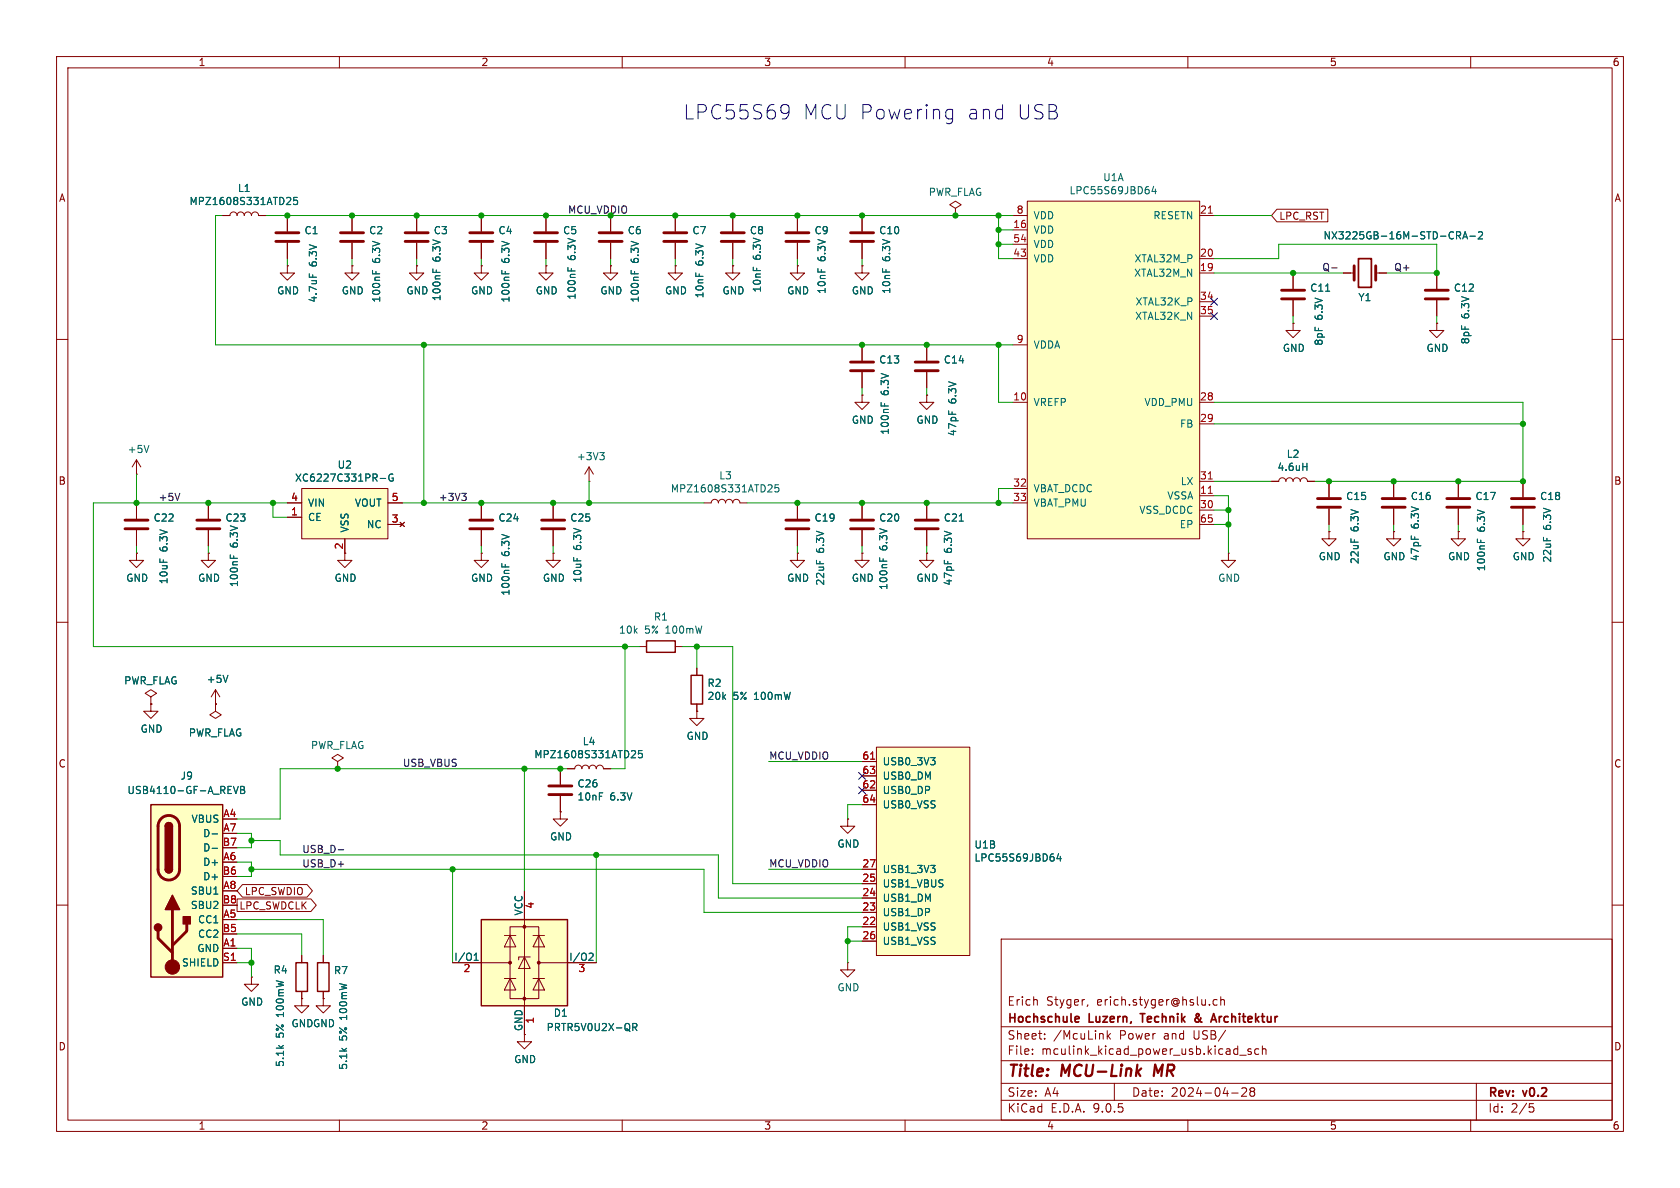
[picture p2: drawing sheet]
<svg xmlns="http://www.w3.org/2000/svg" width="297mm" height="210mm" viewBox="0 0 297 210" stroke-linecap="round" stroke-linejoin="round" font-family="sans-serif">
<g fill="none" stroke="#840000" stroke-width=".18">
<path d="M10 10h277v190h-277zM12 12h273v186h-273zM60 10v2M110 10v2M160 10v2M210 10v2M260 10v2M50.8 38.1v2.8M62.2 38.1v2.8M152.4 38.1v2.8M168.9 36.8l1-.6-1-.6-1 .6 1 .6v1.3M168.9 38.1h.1"/>
<path d="M50.8 47v1.3h1.3l-1.3 1.2-1.3-1.2h1.3M50.8 47h.1M50.8 42.9v2.8M62.2 47v1.3h1.3l-1.3 1.2-1.2-1.2h1.2M62.2 47h.1M62.2 42.9v2.8M152.4 47v1.3h1.3l-1.3 1.2-1.3-1.2h1.3M152.4 47h.1M152.4 42.9v2.8M10 60h2M163.8 69.9v1.2h1.3l-1.3 1.3-1.2-1.3h1.2M163.8 69.9h.1"/>
<path d="M285 60h2M24.1 97.8v1.3h1.3l-1.3 1.2-1.2-1.2h1.2M24.1 97.8h.1M141 97.8v1.3h1.2l-1.2 1.2-1.3-1.2h1.3M141 97.8h.1M141 88.9v2.8M141 93.7v2.8M152.4 97.8v1.3h1.3l-1.3 1.2-1.3-1.2h1.3M152.4 97.8h.1M152.4 88.9v2.8M152.4 93.7v2.8M163.8 97.8v1.3h1.3l-1.3 1.2-1.2-1.2h1.2"/>
<path d="M163.8 97.8h.1M163.8 88.9v2.8M163.8 93.7v2.8M10 110h2M285 110h2M10 160h2M177 166h108v32h-108zM183.3 176.8l.1 .9M192.3 177.6l-.1 .3M215.2 176.8l-.5-.1-.2 .3v.4l.1 .2h.6M215.8 176.8l.2-.1 .4 .1 .1 .9M215.8 176.2v1.5"/>
<path d="M285 160h2M60 198v2M110 198v2M160 198v2M177 194.5h108M177 191.5h108M177 187.5h108M177 181.5h108M182.5 186.3v.1M182.5 185.5v.1M184.7 183.6v.1M184.7 182.8v.1"/>
<path d="M195.7 182.2v1.5M195.9 183.1l.4 .6M196.3 182.7l-.6 .6M197 191.5v3M210 198v2M217.7 193.2h1.2M219.2 186.5h1.1M219.5 192.4l.6-.1 .2 .1 .1 .3-.9 1.1h.9M221.2 185.5l-.4-.1-.2 .2 .1 .2 .5 .2v.3h-.6M221.2 192.9l-.2-.2 .2-.4 .5 .1 .1 .2-.3 .3M221.2 192.9l-.2 .3v.5l.2 .1 .5-.1 .1-.2-.1-.4-.2-.2M221.2 192.9h.3"/>
<path d="M222.5 185.5l-.4-.1-.3 .3v.4l.2 .2h.5M223.2 185.5l.2-.1 .3 .1 .1 .9M223.2 184.9v1.5M260 198v2M261 191.5v6.5M270.4 195.1h.7M270.5 195.7h.4l.3 .3-.2 .5-.5 .1"/>
</g>
<path d="M204.2 188.2l-.2 2" fill="none" stroke="#840000" stroke-width=".4"/>
<path d="M190.3 179.7l.4 .1 .1 .2-.7 .2M201.6 179.2h.8M211.9 179.6l-.5 .4a.41 .41 0 0 0-.1 .5 .41 .41 0 0 0 .6 .1M211.9 179.3h-.3a.56 .56 0 0 0 .1 .7l.4 .4M214.6 179.2l.5 1.5M190.7 180.6l-.4 .1M214.2 180.3h.7" fill="none" stroke="#840000" stroke-width=".3"/>
<path d="M48.8 41.1h4M48.8 42.7h4M60.2 41.1h4.1M60.2 42.7h4.1M150.4 41.1h4M150.4 42.7h4M138.9 91.9h4.1M138.9 93.5h4.1M150.4 91.9h4M150.4 93.5h4M161.8 91.9h4.1M161.8 93.5h4.1" fill="none" stroke="#840000" stroke-width=".51"/>
<path d="M54.7 48.4v.6M65.9 47.8v.6M66.5 48v.4M155.5 98.6v.6M156.1 98.8v.4M169.6 92.1h.7" fill="none" stroke="#006464" stroke-width=".18"/>
<path d="M53.3 86.4h15.3v8.9h-15.3z" fill="#ffffc2"/>
<g fill="none" stroke="#840000" stroke-width=".18">
<path d="M39.4 38.1h1.2a.64 .64 0 0 1 .7-.6 .64 .64 0 0 1 .6 .6 .64 .64 0 0 1 .6-.6 .64 .64 0 0 1 .7 .6 .64 .64 0 0 1 .6-.6 .64 .64 0 0 1 .6 .6 .64 .64 0 0 1 .7-.6 .64 .64 0 0 1 .6 .6h1.3M119.4 38.1v2.8M129.5 38.1v2.8M141 38.1v2.8M119.4 47v1.3h1.2l-1.2 1.2-1.3-1.2h1.3M119.4 47h.1M119.4 42.9v2.8M129.5 47v1.3h1.3l-1.3 1.2-1.2-1.2h1.2M129.5 47h.1M129.5 42.9v2.8M141 47v1.3h1.2l-1.2 1.2-1.3-1.2h1.3M141 47h.1"/>
<path d="M141 42.9v2.8M24.1 83.8h.1M24.1 81.3l-.7 1.3M24.1 81.3l.8 1.3M24.1 81.3v2.5M24.1 88.9v2.8M24.1 93.7v2.8M36.8 97.8v1.3h1.3l-1.3 1.2-1.2-1.2h1.2M36.8 97.8h.1M36.8 88.9v2.8M36.8 93.7v2.8M50.8 88.9h2.5"/>
<path d="M50.8 91.4h2.5M53.3 86.4h15.3v8.9h-15.3zM61 95.3v3.8h1.2l-1.2 1.2-1.3-1.2h1.3M68.6 88.9h2.5M68.6 92.7h2.5M70.7 92.3l.8 .8M71.5 92.3l-.8 .8M97.8 97.8v1.3h1.3l-1.3 1.2-1.3-1.2h1.3M97.8 97.8h.1M44.4 172.7v1.3h1.3l-1.3 1.3-1.2-1.3h1.2M44.4 172.7h.1M53.3 176.5v1.3h1.3l-1.3 1.3-1.2-1.3h1.2"/>
<path d="M53.3 176.5h.1M53.3 168.9v1.3M53.3 175.3v1.2M57.1 176.5v1.3h1.3l-1.3 1.3-1.2-1.3h1.2M57.1 176.5h.1M92.7 182.9v1.3h1.3l-1.3 1.2-1.3-1.2h1.3"/>
</g>
<path d="M51.2 34.9l.2 .2-.1 .3-.7 .8h.8M52.6 34.9h-.7v.6l.2-.1h.4l.1 .2v.4l-.2 .2-.5-.2M26.3 78.7l-.4 1.3M40.7 98.1v.6M41.3 98.3v.4M67.2 84.6h1M69.5 83.9a.59 .59 0 0 0-.8 .5 .59 .59 0 0 0 .8 .6v-.5h-.2" fill="none" stroke="#006464" stroke-width=".18"/>
<path d="M117.3 41.1h4.1M117.3 42.7h4.1M127.5 41.1h4.1M127.5 42.7h4.1M138.9 41.1h4.1M138.9 42.7h4.1M22.1 91.9h4.1M22.1 93.5h4.1M34.8 91.9h4.1M34.8 93.5h4.1" fill="none" stroke="#840000" stroke-width=".51"/>
<path d="M52.3 170.2h2.1v5.1h-2.1z" fill="none" stroke="#840000" stroke-width=".25"/>
<path d="M85.1 162.6h15.2v15.2h-15.2z" fill="#ffffc2"/>
<path d="M56.1 170.2h2.1v5.1h-2.1zM85.1 162.6h15.2v15.2h-15.2z" fill="none" stroke="#840000" stroke-width=".25"/>
<g fill="none" stroke="#840000" stroke-width=".18">
<path d="M92.7 157.5v25.4M57.1 168.9v1.3M57.1 175.3v1.2M80 170.2h10.2M89.2 165.4h2M89.2 173h2M90.2 163.8h5v12.7h-5zM90.2 165.4l1 2h-2zM90.2 173l1 2h-2zM92.7 169.2l1 2h-2zM93.7 169.2h-2v.5M94.2 165.4h2.1"/>
<path d="M94.2 173h2.1M95.2 165.4l1.1 2h-2.1zM95.2 173l1.1 2h-2.1zM95.2 170.2h10.2"/>
</g>
<g fill="#840000" stroke="#840000" stroke-width=".18">
<circle cx="90.2" cy="170.2" r=".25"/>
<circle cx="92.7" cy="163.8" r=".25"/>
<circle cx="92.7" cy="176.5" r=".25"/>
<circle cx="95.2" cy="170.2" r=".25"/>
</g>
<path d="M83.8 169.8h.7M83.8 168.9l.4-.4v1.3M104.3 168.5l.4 .1 .2 .3-.8 .9h.8M111.9 181.6l.6-.1 .1-.2-.1-.3-.6-.1v1.3M112.2 181.6l.4 .6" fill="none" stroke="#006464" stroke-width=".18"/>
<path d="M26.7 142.2h12.7v30.5h-12.7z" fill="#ffffc2"/>
<g fill="none" stroke="#840000" stroke-width=".51">
<path d="M105.9 41.1h4.1M105.9 42.7h4.1M226.6 51.3h4M226.6 52.8h4M239.4 47v2.5M243.2 47v2.5M252 51.3h4M252 52.8h4M83.1 91.9h4M83.1 93.5h4M95.8 91.9h4M95.8 93.5h4"/>
<path d="M232.9 88.1h4.1M232.9 89.7h4.1M244.3 88.1h4.1M244.3 89.7h4.1M255.8 88.1h4M255.8 89.7h4M267.2 88.1h4.1M267.2 89.7h4.1M97 138.9h4.1M28.5 144.7a1.91 1.91 0 0 1 2.1-.4 1.91 1.91 0 0 1 1.1 1.8v7.6a1.91 1.91 0 0 1-1.9 1.9 1.91 1.91 0 0 1-1.9-1.9v-7.8l.2-.6zM97 140.5h4.1M27.9 164.6v1.3l2.6 2.5"/>
<path d="M30.5 160.8v10.1M33 163.3v1.3l-2.5 2.5"/>
</g>
<g fill="#840000" stroke="#840000" stroke-width=".25">
<path d="M29.2 146.1h1.3v7.6h-1.3z"/>
<path d="M29.4 145.6a.64 .64 0 0 1 .7-.1 .64 .64 0 0 1 .4 .6h-1.3z"/>
<path d="M29.2 153.7h1.3a.64 .64 0 0 1-.7 .6 .64 .64 0 0 1-.6-.6z"/>
<path d="M30.5 158.2l1.2 2.6h-2.5z"/>
<path d="M32.4 162.1h1.3v1.2h-1.3z"/>
<circle cx="27.9" cy="164" r=".63"/>
</g>
<path d="M122.2 119.4h2v5.1h-2zM26.7 142.2h12.7v30.5h-12.7zM29.2 146.1a.64 .64 0 0 1 .6-.7 .64 .64 0 0 1 .7 .7M29.2 153.7a.64 .64 0 0 0 .6 .6 .64 .64 0 0 0 .7-.6" fill="none" stroke="#840000" stroke-width=".25"/>
<circle cx="30.5" cy="170.9" r="1.27" fill="#840000" stroke="#840000" stroke-width=".18"/>
<g fill="none" stroke="#006464" stroke-width=".18">
<path d="M111.6 47.8v.6M112.2 48v.4M234.4 51.5h.7M257.5 41.6h.6l.1-.2v-.3l-.7-.1v1.2M257.8 41.6l.4 .6M258.6 42.2l.4-1.2 .4 1.2M258.7 41.9h.6M259.9 41.8h.9M261.4 41.1l.5-.1 .2 .3-.8 .9h.8M88.7 99.6v.6M89.3 99.8v.4M106 80h.8l-.4 .5"/>
<path d="M106.6 80.5l.2 .2v.3l-.2 .3M230.3 82.5h.7M231 81.9v1.3M261.2 95.3v.6M261.8 95.5v.4M40.3 119.4l-.4 1.2M41.3 139l.4 1.3 .4-1.3M42.5 139h.5l.2 .3-.2 .3 .2 .1 .1 .3-.3 .3h-.5zM42.5 139.6h.5M112.1 132.7l.3 .2-.1 .3-.7 .8h.8M113.5 132.7h-.6l-.1 .6 .2-.1h.5l.1 .2-.1 .4-.2 .2-.5-.2M37.5 147.4h1"/>
<path d="M37.5 150h1"/>
</g>
<g fill="none" stroke="#840000" stroke-width=".18">
<path d="M107.9 38.1v2.8M107.9 42.9v2.8M228.6 57.2v1.2h1.3l-1.3 1.3-1.3-1.3h1.3M228.6 57.2h.1M228.6 48.3v2.8M228.6 53.1v2.8M237.5 48.3h1.9M243.2 48.3h1.9M254 57.2v1.2h1.3l-1.3 1.3-1.3-1.3h1.3M254 57.2h.1M254 48.3v2.8M254 53.1v2.8"/>
<path d="M85.1 97.8v1.3h1.3l-1.3 1.2-1.3-1.2h1.3M85.1 97.8h.1M85.1 88.9v2.8M85.1 93.7v2.8M97.8 88.9v2.8M97.8 93.7v2.8M104.1 85.1h.1M104.1 82.6l-.7 1.2M104.1 82.6l.8 1.2M104.1 82.6v2.5M217.2 97.8v1.3h1.2l-1.2 1.2-1.3-1.2h1.3M217.2 97.8h.1"/>
<path d="M224.8 85.1h1.3a.64 .64 0 0 1 .6-.6 .64 .64 0 0 1 .6 .6 .64 .64 0 0 1 .7-.6 .64 .64 0 0 1 .6 .6 .64 .64 0 0 1 .6-.6 .64 .64 0 0 1 .7 .6 .64 .64 0 0 1 .6-.6 .64 .64 0 0 1 .6 .6h1.3M234.9 94v1.3h1.3l-1.3 1.2-1.2-1.2h1.2M234.9 94h.1M234.9 85.1v2.8M234.9 89.9v2.8M246.4 85.1v2.8M246.4 89.9v2.8M257.8 94v1.3h1.3l-1.3 1.2-1.3-1.2h1.3M257.8 94h.1M257.8 85.1v2.8M257.8 89.9v2.8M269.2 94v1.3h1.3l-1.3 1.2-1.2-1.2h1.2"/>
<path d="M269.2 94h.1M269.2 85.1v2.8M269.2 89.9v2.8M123.2 118.1v1.3M26.7 123.2l1-.6-1-.7-1 .7 1 .6v1.3M26.7 124.5h.1M26.7 124.5v1.2h1.2l-1.2 1.3-1.3-1.3h1.3M38.1 124.5h.1M38.1 124.5v1.2l1 .7-1 .6-1-.6 1-.7M38.1 121.9l-.8 1.3M38.1 121.9l.8 1.3M38.1 121.9v2.6"/>
<path d="M59.7 134.6l1-.6-1-.6-1 .6 1 .6v1.3M59.7 135.9h.1M99.1 135.9v2.8M100.3 135.9h1.3a.64 .64 0 0 1 .6-.6 .64 .64 0 0 1 .7 .6 .64 .64 0 0 1 .6-.6 .64 .64 0 0 1 .6 .6 .64 .64 0 0 1 .7-.6 .64 .64 0 0 1 .6 .6 .64 .64 0 0 1 .6-.6 .64 .64 0 0 1 .7 .6h1.2M123.2 125.7v1.3h1.3l-1.3 1.3-1.3-1.3h1.3M123.2 125.7h.1M123.2 124.5v1.2M99.1 143.5v1.3h1.2l-1.2 1.3-1.3-1.3h1.3M99.1 143.5h.1M99.1 140.7v2.8M39.4 167.6h2.5M39.4 170.2h2.5"/>
</g>
<path d="M240.2 45.7h2.2v5.1h-2.2z" fill="none" stroke="#840000" stroke-width=".3"/>
<path d="M181.6 35.6h30.5v59.7h-30.5z" fill="#ffffc2"/>
<g fill="none" stroke="#840000" stroke-width=".18">
<path d="M73.7 38.1v2.8M96.5 38.1v2.8M179.1 38.1h2.5M181.6 35.6h30.5v59.7h-30.5zM212.1 38.1h2.5M73.7 47v1.3h1.2l-1.2 1.2-1.3-1.2h1.3M73.7 47h.1M73.7 42.9v2.8M96.5 47v1.3h1.3l-1.3 1.2-1.3-1.2h1.3M96.5 47h.1M96.5 42.9v2.8M107.9 47v1.3h1.3l-1.3 1.2-1.2-1.2h1.2"/>
<path d="M107.9 47h.1M179.1 40.6h2.5M179.1 43.2h2.5M179.1 45.7h2.5M212.1 45.7h2.5M212.1 48.3h2.5M212.1 53.3h2.5M212.1 55.9h2.5M179.1 61h2.5M179.1 71.1h2.5M212.1 71.1h2.5M212.1 74.9h2.5"/>
<path d="M179.1 86.4h2.5M179.1 88.9h2.5M212.1 85.1h2.5M212.1 87.6h2.5M212.1 90.2h2.5M212.1 92.7h2.5M246.4 94v1.3h1.2l-1.2 1.2-1.3-1.2h1.3M246.4 94h.1M113 114.3h1.3M119.4 114.3h1.2M149.9 144.8v1.3h1.2l-1.2 1.2-1.3-1.2h1.3M149.9 144.8h.1"/>
<path d="M149.9 170.2v1.3h1.2l-1.2 1.2-1.3-1.2h1.3M149.9 170.2h.1"/>
</g>
<path d="M213.6 37.7h.7M213.6 84.7h.7M213.6 87.2h.7" fill="none" stroke="#a90000" stroke-width=".18"/>
<path d="M204 32.9l-.3 .9h.7M204.3 33.4v.9M76.5 47.5v.6M77.1 47.7v.4M100.4 47.3v.6M101 47.5v.4" fill="none" stroke="#006464" stroke-width=".18"/>
<path d="M71.6 41.1h4.1M71.6 42.7h4.1M94.5 41.1h4.1M94.5 42.7h4.1" fill="none" stroke="#840000" stroke-width=".51"/>
<path d="M114.3 113.3h5.1v2h-5.1z" fill="none" stroke="#840000" stroke-width=".25"/>
<path d="M154.9 132.1h16.5v36.8h-16.5z" fill="#ffffc2"/>
<g fill="none" stroke="#840000" stroke-width=".18">
<path d="M39.4 38.1h1.2M45.7 38.1h1.3M50.8 38.1v2.8M62.2 38.1v2.8M73.7 38.1v2.8M85.1 38.1v2.8M96.5 38.1v2.8M107.9 38.1v2.8M119.4 38.1v2.8M129.5 38.1v2.8M141 38.1v2.8M152.4 38.1v2.8"/>
<path d="M225.7 37h9v2.2h-9l-.9-1.1zM50.8 47h.1M50.8 42.9v2.8M62.2 47h.1M62.2 42.9v2.8M73.7 47h.1M73.7 42.9v2.8M85.1 47v1.3h1.3l-1.3 1.2-1.3-1.2h1.3M85.1 47h.1M85.1 42.9v2.8M96.5 47h.1M96.5 42.9v2.8"/>
<path d="M107.9 47h.1M107.9 42.9v2.8M119.4 47h.1M119.4 42.9v2.8M129.5 47h.1M129.5 42.9v2.8M141 47h.1M141 42.9v2.8M152.4 47h.1M152.4 42.9v2.8M228.6 57.2h.1M228.6 48.3v2.8"/>
<path d="M228.6 53.1v2.8M237.5 48.3h1.3M243.8 48.3h1.3M254 57.2h.1M254 48.3v2.8M254 53.1v2.8M152.4 69.9v1.2h1.3l-1.3 1.3-1.3-1.3h1.3M152.4 69.9h.1M152.4 61v2.8M152.4 65.8v2.8M163.8 69.9h.1M163.8 61v2.8"/>
<path d="M163.8 65.8v2.8M24.1 97.8h.1M24.1 88.9v2.8M24.1 93.7v2.8M36.8 97.8h.1M36.8 88.9v2.8M36.8 93.7v2.8M50.8 88.9h2.5M50.8 91.4h2.5M61 95.3v2.5M68.6 88.9h2.5M68.6 92.7h2.5"/>
<path d="M70.7 92.3l.8 .8M71.5 92.3l-.8 .8M85.1 97.8h.1M85.1 88.9v2.8M85.1 93.7v2.8M97.8 97.8h.1M97.8 88.9v2.8M97.8 93.7v2.8M124.5 88.9h1.2a.64 .64 0 0 1 .7-.6 .64 .64 0 0 1 .6 .6 .64 .64 0 0 1 .6-.6 .64 .64 0 0 1 .7 .6 .64 .64 0 0 1 .6-.6 .64 .64 0 0 1 .6 .6 .64 .64 0 0 1 .7-.6 .64 .64 0 0 1 .6 .6h1.3M141 97.8h.1M141 88.9v2.8M141 93.7v2.8"/>
<path d="M152.4 97.8h.1M152.4 88.9v2.8M152.4 93.7v2.8M163.8 97.8h.1M163.8 88.9v2.8M163.8 93.7v2.8M224.8 85.1h1.3M231.1 85.1h1.3M234.9 94h.1M234.9 85.1v2.8M234.9 89.9v2.8M246.4 94h.1"/>
<path d="M246.4 85.1v2.8M246.4 89.9v2.8M257.8 94h.1M257.8 85.1v2.8M257.8 89.9v2.8M269.2 94h.1M269.2 85.1v2.8M269.2 89.9v2.8M123.2 118.1v1.3M26.7 124.5h.1M38.1 124.5h.1M99.1 135.9v2.8"/>
<path d="M100.3 135.9h1.3M106.7 135.9h1.2M123.2 125.7h.1M123.2 124.5v1.2M152.4 134.6h2.5M152.4 137.2h2.5M152.4 139.7h2.5M154.9 132.1h16.5v36.8h-16.5zM41.9 158.9h13.1l.9 1.1-.9 1.1h-13.1zM42.9 156.4h11.4l.9 1.1-.9 1.1h-11.4l-1-1.1zM92.7 157.5v5.1M99.1 143.5h.1"/>
<path d="M99.1 140.7v2.8M149.9 144.8h.1M152.4 142.2h2.5M152.4 153.7h2.5M152.4 156.2h2.5M152.4 158.8h2.5M39.4 167.6h2.5M39.4 170.2h2.5M44.4 172.7h.1M53.3 176.5h.1M53.3 168.9v1.3M53.3 175.3v1.2"/>
<path d="M57.1 176.5h.1M57.1 168.9v1.3M57.1 175.3v1.2M80 170.2h5.1M92.7 177.8v5.1M100.3 170.2h5.1M152.4 161.3h2.5M152.4 163.8h2.5M152.4 166.4h2.5"/>
</g>
<g fill="none" stroke="#006464" stroke-width=".18">
<path d="M51.2 34.9l.2 .2-.1 .3-.7 .8h.8M52.6 34.9h-.7v.6l.2-.1h.4l.1 .2v.4l-.2 .2-.5-.2M54.7 48.4v.6M65.9 47.8v.6M66.5 48v.4M76.5 47.5v.6M77.1 47.7v.4M88.7 47.8v.6M89.3 48v.4M100.4 47.3v.6M101 47.5v.4M111.6 47.8v.6"/>
<path d="M112.2 48v.4M234.4 51.5h.7M257.5 41.6h.6l.1-.2v-.3l-.7-.1v1.2M257.8 41.6l.4 .6M258.6 42.2l.4-1.2 .4 1.2M258.7 41.9h.6M259.9 41.8h.9M261.4 41.1l.5-.1 .2 .3-.8 .9h.8M155.8 71.2v.6M156.4 71.3v.5M40.7 98.1v.6M41.3 98.3v.4"/>
<path d="M67.2 84.6h1M69.5 83.9a.59 .59 0 0 0-.8 .5 .59 .59 0 0 0 .8 .6v-.5h-.2M88.7 99.6v.6M89.3 99.8v.4M136.3 85.7l.2 .2-.1 .3-.7 .8h.8M137.6 85.7h-.6v.6l.2-.1h.4l.1 .2-.1 .4-.1 .2-.5-.2M155.5 98.6v.6M156.1 98.8v.4M169.6 92.1h.7M230.3 82.5h.7M231 81.9v1.3M261.2 95.3v.6"/>
<path d="M261.8 95.5v.4M40.3 119.4l-.4 1.2M41.3 139l.4 1.3 .4-1.3M42.5 139h.5l.2 .3-.2 .3 .2 .1 .1 .3-.3 .3h-.5zM42.5 139.6h.5M112.1 132.7l.3 .2-.1 .3-.7 .8h.8M113.5 132.7h-.6l-.1 .6 .2-.1h.5l.1 .2-.1 .4-.2 .2-.5-.2M164.5 133.9h.8l-.4 .5M165.2 134.5v.6M37.5 147.4h1M37.5 150h1M164.5 153h.8l-.4 .5"/>
<path d="M165.2 153.6v.5M187.1 150.9l-.3 .9h.8M187.5 151.4v.8M83.8 169.8h.7M83.8 168.9l.4-.4v1.3M104.3 168.5l.4 .1 .2 .3-.8 .9h.8M111.9 181.6l.6-.1 .1-.2-.1-.3-.6-.1v1.3M112.2 181.6l.4 .6"/>
</g>
<path d="M153.9 134.2h.7" fill="none" stroke="#a90000" stroke-width=".18"/>
<path d="M83.1 41.1h4M83.1 42.7h4M150.4 64h4M150.4 65.5h4M161.8 64h4.1M161.8 65.5h4.1" fill="none" stroke="#840000" stroke-width=".51"/>
<path d="M235.4 47.4h1M31.8 87.2l-.4 1.3M81.6 87.2h.8l-.4 .5M82.2 87.7l.2 .2v.3l-.2 .3M59.8 150.2h1" fill="none" stroke="#0f0f0f" stroke-width=".18"/>
<g fill="none" stroke="#009600" stroke-width=".18">
<path d="M39.4 38.1h-1.3v22.9h141M47 38.1h132.1M176.5 38.1v7.6h2.6M214.6 38.1h10.2M50.8 45.7v1.3M62.2 45.7v1.3M73.7 45.7v1.3M85.1 45.7v1.3M96.5 45.7v1.3M107.9 45.7v1.3M119.4 45.7v1.3M129.5 45.7v1.3"/>
<path d="M141 45.7v1.3M152.4 45.7v1.3M176.5 43.2h2.6M176.5 40.6h2.6M214.6 45.7h11.5v-2.5h27.9v5.1h-8.9M214.6 48.3h22.9M228.6 55.9v1.3M254 55.9v1.3M74.9 61v27.9M152.4 68.6v1.3M163.8 68.6v1.3M176.5 61v10.1h2.6"/>
<path d="M214.6 71.1h54.6v14h-36.8M214.6 74.9h54.6M24.1 83.8v5.1M24.1 96.5v1.3M36.8 96.5v1.3M48.3 88.9v2.5h2.5M50.8 88.9h-34.3v25.4h96.5M71.1 88.9h53.4M85.1 96.5v1.3M97.8 96.5v1.3M104.1 85.1v3.8M132.1 88.9h47"/>
<path d="M141 96.5v1.3M152.4 96.5v1.3M163.8 96.5v1.3M179.1 86.4h-2.6v2.5M214.6 85.1h10.2M214.6 87.6h2.6v10.2M214.6 90.2h2.6M214.6 92.7h2.6M234.9 92.7v1.3M246.4 92.7v1.3M257.8 92.7v1.3M269.2 92.7v1.3"/>
<path d="M110.5 114.3v21.6h-2.6M120.6 114.3h8.9v41.9h22.9M123.2 114.3v3.8M92.7 135.9v21.6M100.3 135.9h-50.8v8.9h-7.6M135.9 134.6h16.5M41.9 147.3h2.5v2.6h-2.5M41.9 152.4h2.5v2.5h-2.5M44.4 148.6h5.1v2.5h77.5v7.7h25.4M44.4 153.7h80.1v7.6h27.9M80 153.7v16.5M105.4 151.1v19.1"/>
<path d="M135.9 153.7h16.5M152.4 142.2h-2.5v2.6M41.9 167.6h2.5v5.1M41.9 162.6h15.2v6.3M41.9 165.1h11.4v3.8M41.9 170.2h2.5M149.9 166.4h2.5M152.4 163.8h-2.5v6.4"/>
</g>
<path d="M214 55.3l1.2 1.2M214 52.7l1.2 1.2M215.2 55.3l-1.2 1.2M215.2 52.7l-1.2 1.2M151.8 136.6l1.2 1.2M151.8 139.1l1.2 1.2M153 136.6l-1.2 1.2M153 139.1l-1.2 1.2" fill="none" stroke="#000084" stroke-width=".18"/>
<path d="M138.5 18.5h.5l.4 .2a1.68 1.68 0 0 1-.6 2.3M139.5 19.6l-.5 .5h-.5M167.4 19.4l.3-.1 .7 .1M168.4 19.3v2.1a.69 .69 0 0 1-1.1 .3M167.4 20.9l.3 .1 .7-.1" fill="none" stroke="#0000c2" stroke-width=".18"/>
<g fill="#009600" stroke="#009600" stroke-width=".18">
<circle cx="62.2" cy="38.1" r=".46"/>
<circle cx="24.1" cy="88.9" r=".46"/>
<circle cx="48.3" cy="88.9" r=".46"/>
<circle cx="36.8" cy="88.9" r=".46"/>
<circle cx="50.8" cy="38.1" r=".46"/>
<circle cx="44.4" cy="148.6" r=".46"/>
<circle cx="59.7" cy="135.9" r=".46"/>
<circle cx="92.7" cy="135.9" r=".46"/>
<circle cx="74.9" cy="61" r=".46"/>
<circle cx="97.8" cy="88.9" r=".46"/>
<circle cx="96.5" cy="38.1" r=".46"/>
<circle cx="73.7" cy="38.1" r=".46"/>
<circle cx="85.1" cy="38.1" r=".46"/>
<circle cx="44.4" cy="153.7" r=".46"/>
<circle cx="44.4" cy="170.2" r=".46"/>
<circle cx="80" cy="153.7" r=".46"/>
<circle cx="105.4" cy="151.1" r=".46"/>
<circle cx="99.1" cy="135.9" r=".46"/>
<circle cx="149.9" cy="166.4" r=".46"/>
<circle cx="110.5" cy="114.3" r=".46"/>
<circle cx="123.2" cy="114.3" r=".46"/>
<circle cx="74.9" cy="88.9" r=".46"/>
<circle cx="85.1" cy="88.9" r=".46"/>
<circle cx="104.1" cy="88.9" r=".46"/>
<circle cx="163.8" cy="61" r=".46"/>
<circle cx="176.5" cy="88.9" r=".46"/>
<circle cx="141" cy="88.9" r=".46"/>
<circle cx="152.4" cy="88.9" r=".46"/>
<circle cx="163.8" cy="88.9" r=".46"/>
<circle cx="176.5" cy="38.1" r=".46"/>
<circle cx="152.4" cy="38.1" r=".46"/>
<circle cx="168.9" cy="38.1" r=".46"/>
<circle cx="176.5" cy="40.6" r=".46"/>
<circle cx="141" cy="38.1" r=".46"/>
<circle cx="129.5" cy="38.1" r=".46"/>
<circle cx="152.4" cy="61" r=".46"/>
<circle cx="119.4" cy="38.1" r=".46"/>
<circle cx="269.2" cy="85.1" r=".46"/>
<circle cx="269.2" cy="74.9" r=".46"/>
<circle cx="246.4" cy="85.1" r=".46"/>
<circle cx="234.9" cy="85.1" r=".46"/>
<circle cx="254" cy="48.3" r=".46"/>
<circle cx="257.8" cy="85.1" r=".46"/>
<circle cx="217.2" cy="92.7" r=".46"/>
<circle cx="217.2" cy="90.2" r=".46"/>
<circle cx="228.6" cy="48.3" r=".46"/>
<circle cx="176.5" cy="43.2" r=".46"/>
<circle cx="176.5" cy="61" r=".46"/>
</g>
<g font-size="3.5" fill="#0000c2">
<text x="120.6" y="21.3">LPC55S69</text>
<text x="141.8" y="21.3">MCU Powering</text>
<text x="170.7" y="21.3">and</text>
<text x="179.5" y="21.3">USB</text>
</g>
<g font-size="2.8" fill="#840000">
<text x="178" y="190.9">Title:</text>
<text x="187.7" y="190.9">MCU-Link</text>
<text x="204.8" y="190.9">MR</text>
</g>
<g font-size="2.1" fill="#840000">
<text x="178" y="178">Erich</text>
<text x="184.9" y="178">Styger,</text>
<text x="194" y="178">erich.styger@hslu.ch</text>
<text x="178" y="184">Sheet:</text>
<text x="178" y="181.2">Hochschule</text>
<text x="186.2" y="184">/McuLink</text>
<text x="192.6" y="181.2">Luzern,</text>
<text x="198" y="184">Power</text>
<text x="202.4" y="181.2">Technik</text>
<text x="205.9" y="184">and</text>
<text x="211.3" y="184">USB/</text>
<text x="212.5" y="181.2">&amp;</text>
<text x="216.1" y="181.2">Architektur</text>
<text x="178" y="186.7">File:</text>
<text x="184.1" y="186.7">mculink_kicad_power_usb.kicad_sch</text>
<text x="178" y="196.9">KiCad</text>
<text x="178" y="194.1">Size:</text>
<text x="184.7" y="194.1">A4</text>
<text x="185.7" y="196.9">E.D.A.</text>
<text x="193.3" y="196.9">9.0.5</text>
<text x="200" y="194.1">Date:</text>
<text x="207" y="194.1">2024-04-28</text>
<text x="263" y="194.3">Rev:</text>
<text x="263" y="196.9">Id:</text>
<text x="267.1" y="196.9">2/5</text>
<text x="269.4" y="194.3">v0.2</text>
</g>
<g font-size="1.8" fill="#840000">
<text x="35" y="11.9">1</text>
<text x="85" y="11.9">2</text>
<text x="135" y="11.9">3</text>
<text x="185" y="11.9">4</text>
<text x="235" y="11.9">5</text>
<text x="285" y="11.9">6</text>
<text x="10.3" y="35.9">A</text>
<text x="285.3" y="35.9">A</text>
<text x="226.1" y="39.1">LPC_RST</text>
<text x="10.3" y="85.9">B</text>
<text x="285.3" y="85.9">B</text>
<text x="60.7" y="97.2" transform="rotate(-90 60.7 97.2)">2</text>
<text x="10.3" y="135.9">C</text>
<text x="285.3" y="135.9">C</text>
<text x="42.2" y="161">LPC_SWDCLK</text>
<text x="43.2" y="158.4">LPC_SWDIO</text>
<text x="10.3" y="185.9">D</text>
<text x="285.3" y="185.9">D</text>
<text x="35" y="199.9">1</text>
<text x="85" y="199.9">2</text>
<text x="135" y="199.9">3</text>
<text x="185" y="199.9">4</text>
<text x="235" y="199.9">5</text>
<text x="285" y="199.9">6</text>
</g>
<g font-size="1.8" fill="#006464">
<text x="42" y="34.1">L1</text>
<text x="164.1" y="34.8">PWR_FLAG</text>
<text x="189" y="34.5">LPC55S69JBD64</text>
<text x="194.9" y="32.2">U1A</text>
<text x="33.4" y="36.4">MPZ1608S331ATD25</text>
<text x="53.7" y="41.6">C1</text>
<text x="65.2" y="41.6">C2</text>
<text x="76.6" y="41.6">C3</text>
<text x="88" y="41.6">C4</text>
<text x="99.5" y="41.6">C5</text>
<text x="110.9" y="41.6">C6</text>
<text x="122.3" y="41.6">C7</text>
<text x="132.5" y="41.6">C8</text>
<text x="143.9" y="41.6">C9</text>
<text x="155.3" y="41.6">C10</text>
<text x="182.6" y="39">VDD</text>
<text x="182.6" y="41.5">VDD</text>
<text x="203.8" y="39">RESETN</text>
<text x="56.2" y="47.2" transform="rotate(-90 56.2 47.2)">6.3V</text>
<text x="67.4" y="46.5" transform="rotate(-90 67.4 46.5)">6.3V</text>
<text x="78.1" y="46.3" transform="rotate(-90 78.1 46.3)">6.3V</text>
<text x="90.3" y="46.5" transform="rotate(-90 90.3 46.5)">6.3V</text>
<text x="102" y="46" transform="rotate(-90 102 46)">6.3V</text>
<text x="113.1" y="46.5" transform="rotate(-90 113.1 46.5)">6.3V</text>
<text x="124.6" y="47" transform="rotate(-90 124.6 47)">6.3V</text>
<text x="134.7" y="46" transform="rotate(-90 134.7 46)">6.3V</text>
<text x="146.2" y="46.2" transform="rotate(-90 146.2 46.2)">6.3V</text>
<text x="157.6" y="46.2" transform="rotate(-90 157.6 46.2)">6.3V</text>
<text x="182.6" y="44">VDD</text>
<text x="182.6" y="46.6">VDD</text>
<text x="200.5" y="46.6">XTAL32M_P</text>
<text x="233.9" y="42.5">NX3225GB-16M-STD-CRA-2</text>
<text x="48.9" y="52.2">GND</text>
<text x="56.2" y="53.6" transform="rotate(-90 56.2 53.6)">4.7uF</text>
<text x="60.3" y="52.2">GND</text>
<text x="67.4" y="53.6" transform="rotate(-90 67.4 53.6)">100nF</text>
<text x="71.8" y="52.2">GND</text>
<text x="78.1" y="53.3" transform="rotate(-90 78.1 53.3)">100nF</text>
<text x="83.2" y="52.2">GND</text>
<text x="90.3" y="53.6" transform="rotate(-90 90.3 53.6)">100nF</text>
<text x="94.6" y="52.2">GND</text>
<text x="102" y="53.1" transform="rotate(-90 102 53.1)">100nF</text>
<text x="106" y="52.2">GND</text>
<text x="113.1" y="53.6" transform="rotate(-90 113.1 53.6)">100nF</text>
<text x="117.5" y="52.2">GND</text>
<text x="124.6" y="52.8" transform="rotate(-90 124.6 52.8)">10nF</text>
<text x="127.6" y="52.2">GND</text>
<text x="134.7" y="51.8" transform="rotate(-90 134.7 51.8)">10nF</text>
<text x="139.1" y="52.2">GND</text>
<text x="146.2" y="52.1" transform="rotate(-90 146.2 52.1)">10nF</text>
<text x="150.5" y="52.2">GND</text>
<text x="157.6" y="52.1" transform="rotate(-90 157.6 52.1)">10nF</text>
<text x="200.4" y="49.1">XTAL32M_N</text>
<text x="231.5" y="51.8">C11</text>
<text x="240" y="53.4">Y1</text>
<text x="256.9" y="51.8">C12</text>
<text x="200.6" y="56.7">XTAL32K_N</text>
<text x="200.7" y="54.2">XTAL32K_P</text>
<text x="234" y="56.6" transform="rotate(-90 234 56.6)">6.3V</text>
<text x="259.9" y="56.3" transform="rotate(-90 259.9 56.3)">6.3V</text>
<text x="155.3" y="64.5">C13</text>
<text x="166.8" y="64.5">C14</text>
<text x="182.6" y="61.8">VDDA</text>
<text x="226.7" y="62.4">GND</text>
<text x="234" y="61.2" transform="rotate(-90 234 61.2)">8pF</text>
<text x="252.1" y="62.4">GND</text>
<text x="259.9" y="61" transform="rotate(-90 259.9 61)">8pF</text>
<text x="157.3" y="69.9" transform="rotate(-90 157.3 69.9)">6.3V</text>
<text x="169.3" y="71.4" transform="rotate(-90 169.3 71.4)">6.3V</text>
<text x="182.6" y="72">VREFP</text>
<text x="202.2" y="72">VDD_PMU</text>
<text x="150.5" y="75.1">GND</text>
<text x="157.3" y="77" transform="rotate(-90 157.3 77)">100nF</text>
<text x="161.9" y="75.1">GND</text>
<text x="169.3" y="77.2" transform="rotate(-90 169.3 77.2)">47pF</text>
<text x="208.5" y="75.8">FB</text>
<text x="22.5" y="80.3">+5V</text>
<text x="59.6" y="83">U2</text>
<text x="101.9" y="81.6">+3V3</text>
<text x="225.7" y="83.4">4.6uH</text>
<text x="227.4" y="81.1">L2</text>
<text x="52.1" y="85.3">XC6227C331PR-G</text>
<text x="54.4" y="89.8">VIN</text>
<text x="62.6" y="89.8">VOUT</text>
<text x="118.5" y="87.2">MPZ1608S331ATD25</text>
<text x="127" y="84.9">L3</text>
<text x="182.6" y="87.2">VBAT_DCDC</text>
<text x="182.6" y="89.8">VBAT_PMU</text>
<text x="206.3" y="88.5">VSSA</text>
<text x="208.6" y="86">LX</text>
<text x="237.9" y="88.6">C15</text>
<text x="249.3" y="88.6">C16</text>
<text x="260.7" y="88.6">C17</text>
<text x="272.2" y="88.6">C18</text>
<text x="27.1" y="92.4">C22</text>
<text x="39.8" y="92.4">C23</text>
<text x="54.4" y="92.3">CE</text>
<text x="61.8" y="94.2" transform="rotate(-90 61.8 94.2)">VSS</text>
<text x="64.8" y="93.6">NC</text>
<text x="88" y="92.4">C24</text>
<text x="100.7" y="92.4">C25</text>
<text x="143.9" y="92.4">C19</text>
<text x="155.3" y="92.4">C20</text>
<text x="166.8" y="92.4">C21</text>
<text x="201.3" y="91">VSS_DCDC</text>
<text x="208.5" y="93.6">EP</text>
<text x="240.4" y="94" transform="rotate(-90 240.4 94)">6.3V</text>
<text x="251.1" y="93.5" transform="rotate(-90 251.1 93.5)">6.3V</text>
<text x="262.7" y="94" transform="rotate(-90 262.7 94)">6.3V</text>
<text x="274.4" y="93.7" transform="rotate(-90 274.4 93.7)">6.3V</text>
<text x="29.8" y="97.5" transform="rotate(-90 29.8 97.5)">6.3V</text>
<text x="42.3" y="96.8" transform="rotate(-90 42.3 96.8)">6.3V</text>
<text x="90.3" y="98.4" transform="rotate(-90 90.3 98.4)">6.3V</text>
<text x="103" y="97.3" transform="rotate(-90 103 97.3)">6.3V</text>
<text x="145.9" y="97.8" transform="rotate(-90 145.9 97.8)">6.3V</text>
<text x="157.1" y="97.3" transform="rotate(-90 157.1 97.3)">6.3V</text>
<text x="168.5" y="97.8" transform="rotate(-90 168.5 97.8)">6.3V</text>
<text x="233" y="99.2">GND</text>
<text x="240.4" y="99.8" transform="rotate(-90 240.4 99.8)">22uF</text>
<text x="244.5" y="99.2">GND</text>
<text x="251.1" y="99.3" transform="rotate(-90 251.1 99.3)">47pF</text>
<text x="255.9" y="99.2">GND</text>
<text x="262.7" y="101.1" transform="rotate(-90 262.7 101.1)">100nF</text>
<text x="267.3" y="99.2">GND</text>
<text x="274.4" y="99.6" transform="rotate(-90 274.4 99.6)">22uF</text>
<text x="22.2" y="103">GND</text>
<text x="29.8" y="103.4" transform="rotate(-90 29.8 103.4)">10uF</text>
<text x="34.9" y="103">GND</text>
<text x="42.3" y="103.9" transform="rotate(-90 42.3 103.9)">100nF</text>
<text x="59.1" y="103">GND</text>
<text x="83.2" y="103">GND</text>
<text x="90.3" y="105.4" transform="rotate(-90 90.3 105.4)">100nF</text>
<text x="95.9" y="103">GND</text>
<text x="103" y="103.1" transform="rotate(-90 103 103.1)">10uF</text>
<text x="139.1" y="103">GND</text>
<text x="145.9" y="103.6" transform="rotate(-90 145.9 103.6)">22uF</text>
<text x="150.5" y="103">GND</text>
<text x="157.1" y="104.4" transform="rotate(-90 157.1 104.4)">100nF</text>
<text x="161.9" y="103">GND</text>
<text x="168.5" y="103.6" transform="rotate(-90 168.5 103.6)">47pF</text>
<text x="215.3" y="103">GND</text>
<text x="109.3" y="112.2">10k</text>
<text x="113.9" y="112.2">5%</text>
<text x="115.5" y="109.9">R1</text>
<text x="117.8" y="112.2">100mW</text>
<text x="21.9" y="121.2">PWR_FLAG</text>
<text x="36.4" y="120.9">+5V</text>
<text x="125" y="121.6">R2</text>
<text x="125" y="123.9">20k</text>
<text x="129.6" y="123.9">5%</text>
<text x="133.4" y="123.9">100mW</text>
<text x="24.8" y="129.7">GND</text>
<text x="33.3" y="130.4">PWR_FLAG</text>
<text x="102.9" y="131.9">L4</text>
<text x="121.3" y="131">GND</text>
<text x="54.9" y="132.6">PWR_FLAG</text>
<text x="94.4" y="134.2">MPZ1608S331ATD25</text>
<text x="156" y="135.5">USB0_3V3</text>
<text x="22.4" y="140.6">USB4110-GF-A_REVB</text>
<text x="31.8" y="138">J9</text>
<text x="102" y="139.4">C26</text>
<text x="102" y="141.7">10nF</text>
<text x="107.8" y="141.7">6.3V</text>
<text x="156" y="138">USB0_DM</text>
<text x="156" y="140.6">USB0_DP</text>
<text x="156" y="143.1">USB0_VSS</text>
<text x="33.8" y="145.6">VBUS</text>
<text x="35.8" y="148.2">D-</text>
<text x="97.2" y="148.8">GND</text>
<text x="35.8" y="150.7">D-</text>
<text x="35.8" y="153.3">D+</text>
<text x="35.8" y="155.8">D+</text>
<text x="148" y="150">GND</text>
<text x="156" y="154.5">USB1_3V3</text>
<text x="172.2" y="150.2">U1B</text>
<text x="172.2" y="152.5">LPC55S69JBD64</text>
<text x="33.6" y="158.3">SBU1</text>
<text x="33.6" y="160.9">SBU2</text>
<text x="92.5" y="161.9" transform="rotate(-90 92.5 161.9)">VCC</text>
<text x="156" y="157.1">USB1_VBUS</text>
<text x="156" y="159.6">USB1_DM</text>
<text x="34.9" y="163.4">CC1</text>
<text x="34.9" y="166">CC2</text>
<text x="156" y="162.2">USB1_DP</text>
<text x="156" y="164.7">USB1_VSS</text>
<text x="156" y="167.2">USB1_VSS</text>
<text x="32.1" y="171">SHIELD</text>
<text x="34.8" y="168.5">GND</text>
<text x="48.3" y="172.3">R4</text>
<text x="58.9" y="172.4">R7</text>
<text x="80.2" y="169.9">I/O1</text>
<text x="100.5" y="169.9">I/O2</text>
<text x="42.5" y="178">GND</text>
<text x="50.4" y="179.7" transform="rotate(-90 50.4 179.7)">100mW</text>
<text x="97.8" y="179.9">D1</text>
<text x="148" y="175.4">GND</text>
<text x="50.4" y="183.5" transform="rotate(-90 50.4 183.5)">5%</text>
<text x="51.4" y="181.8">GNDGND</text>
<text x="61.6" y="184" transform="rotate(-90 61.6 184)">5%</text>
<text x="61.6" y="180.2" transform="rotate(-90 61.6 180.2)">100mW</text>
<text x="92.5" y="182.4" transform="rotate(-90 92.5 182.4)">GND</text>
<text x="96.5" y="182.5">PRTR5V0U2X-QR</text>
<text x="50.4" y="188.7" transform="rotate(-90 50.4 188.7)">5.1k</text>
<text x="61.6" y="189.2" transform="rotate(-90 61.6 189.2)">5.1k</text>
<text x="90.8" y="188.1">GND</text>
</g>
<text font-size="1.8" fill="#009600" x="100.3" y="37.8">MCU_VDDIO</text>
<g font-size="1.8" fill="#a90000">
<text x="179" y="40.4">16</text>
<text x="179.6" y="37.8">8</text>
<text x="212" y="37.8">21</text>
<text x="179" y="42.9">54</text>
<text x="179" y="45.5">43</text>
<text x="212" y="45.5">20</text>
<text x="212" y="48">19</text>
<text x="212" y="53.1">34</text>
<text x="212" y="55.6">35</text>
<text x="179.6" y="60.7">9</text>
<text x="179" y="70.9">10</text>
<text x="212" y="70.9">28</text>
<text x="212" y="74.7">29</text>
<text x="51.4" y="88.6">4</text>
<text x="69.1" y="88.6">5</text>
<text x="179" y="86.1">32</text>
<text x="179" y="88.6">33</text>
<text x="212" y="84.8">31</text>
<text x="212" y="87.4">11</text>
<text x="212" y="89.9">30</text>
<text x="51.4" y="91.2">1</text>
<text x="69.1" y="92.5">3</text>
<text x="212" y="92.5">65</text>
<text x="152.4" y="134.4">61</text>
<text x="152.4" y="136.9">63</text>
<text x="152.4" y="139.4">62</text>
<text x="152.4" y="142">64</text>
<text x="39.3" y="149.6">B7</text>
<text x="39.4" y="144.5">A4</text>
<text x="39.4" y="147.1">A7</text>
<text x="39.3" y="154.7">B6</text>
<text x="39.4" y="152.1">A6</text>
<text x="152.4" y="153.4">27</text>
<text x="152.4" y="156">25</text>
<text x="39.3" y="159.8">B8</text>
<text x="39.4" y="157.2">A8</text>
<text x="94.7" y="160.7" transform="rotate(-90 94.7 160.7)">4</text>
<text x="152.4" y="158.5">24</text>
<text x="152.4" y="161">23</text>
<text x="39.3" y="164.8">B5</text>
<text x="39.4" y="162.3">A5</text>
<text x="39.4" y="167.4">A1</text>
<text x="152.4" y="163.6">22</text>
<text x="152.4" y="166.1">26</text>
<text x="39.3" y="169.9">S1</text>
<text x="81.8" y="172.2">2</text>
<text x="102.2" y="172.2">3</text>
<text x="94.7" y="181" transform="rotate(-90 94.7 181)">1</text>
</g>
<g font-size="1.8" fill="#0f0f0f">
<text x="233.7" y="48">Q-</text>
<text x="246.4" y="48">Q+</text>
<text x="27.9" y="88.6">+5V</text>
<text x="77.5" y="88.6">+3V3</text>
<text x="71.1" y="135.6">USB_VBUS</text>
<text x="135.9" y="134.4">MCU_VDDIO</text>
<text x="53.3" y="153.4">USB_D+</text>
<text x="53.3" y="150.9">USB_D-</text>
<text x="135.9" y="153.4">MCU_VDDIO</text>
</g>
</svg>
